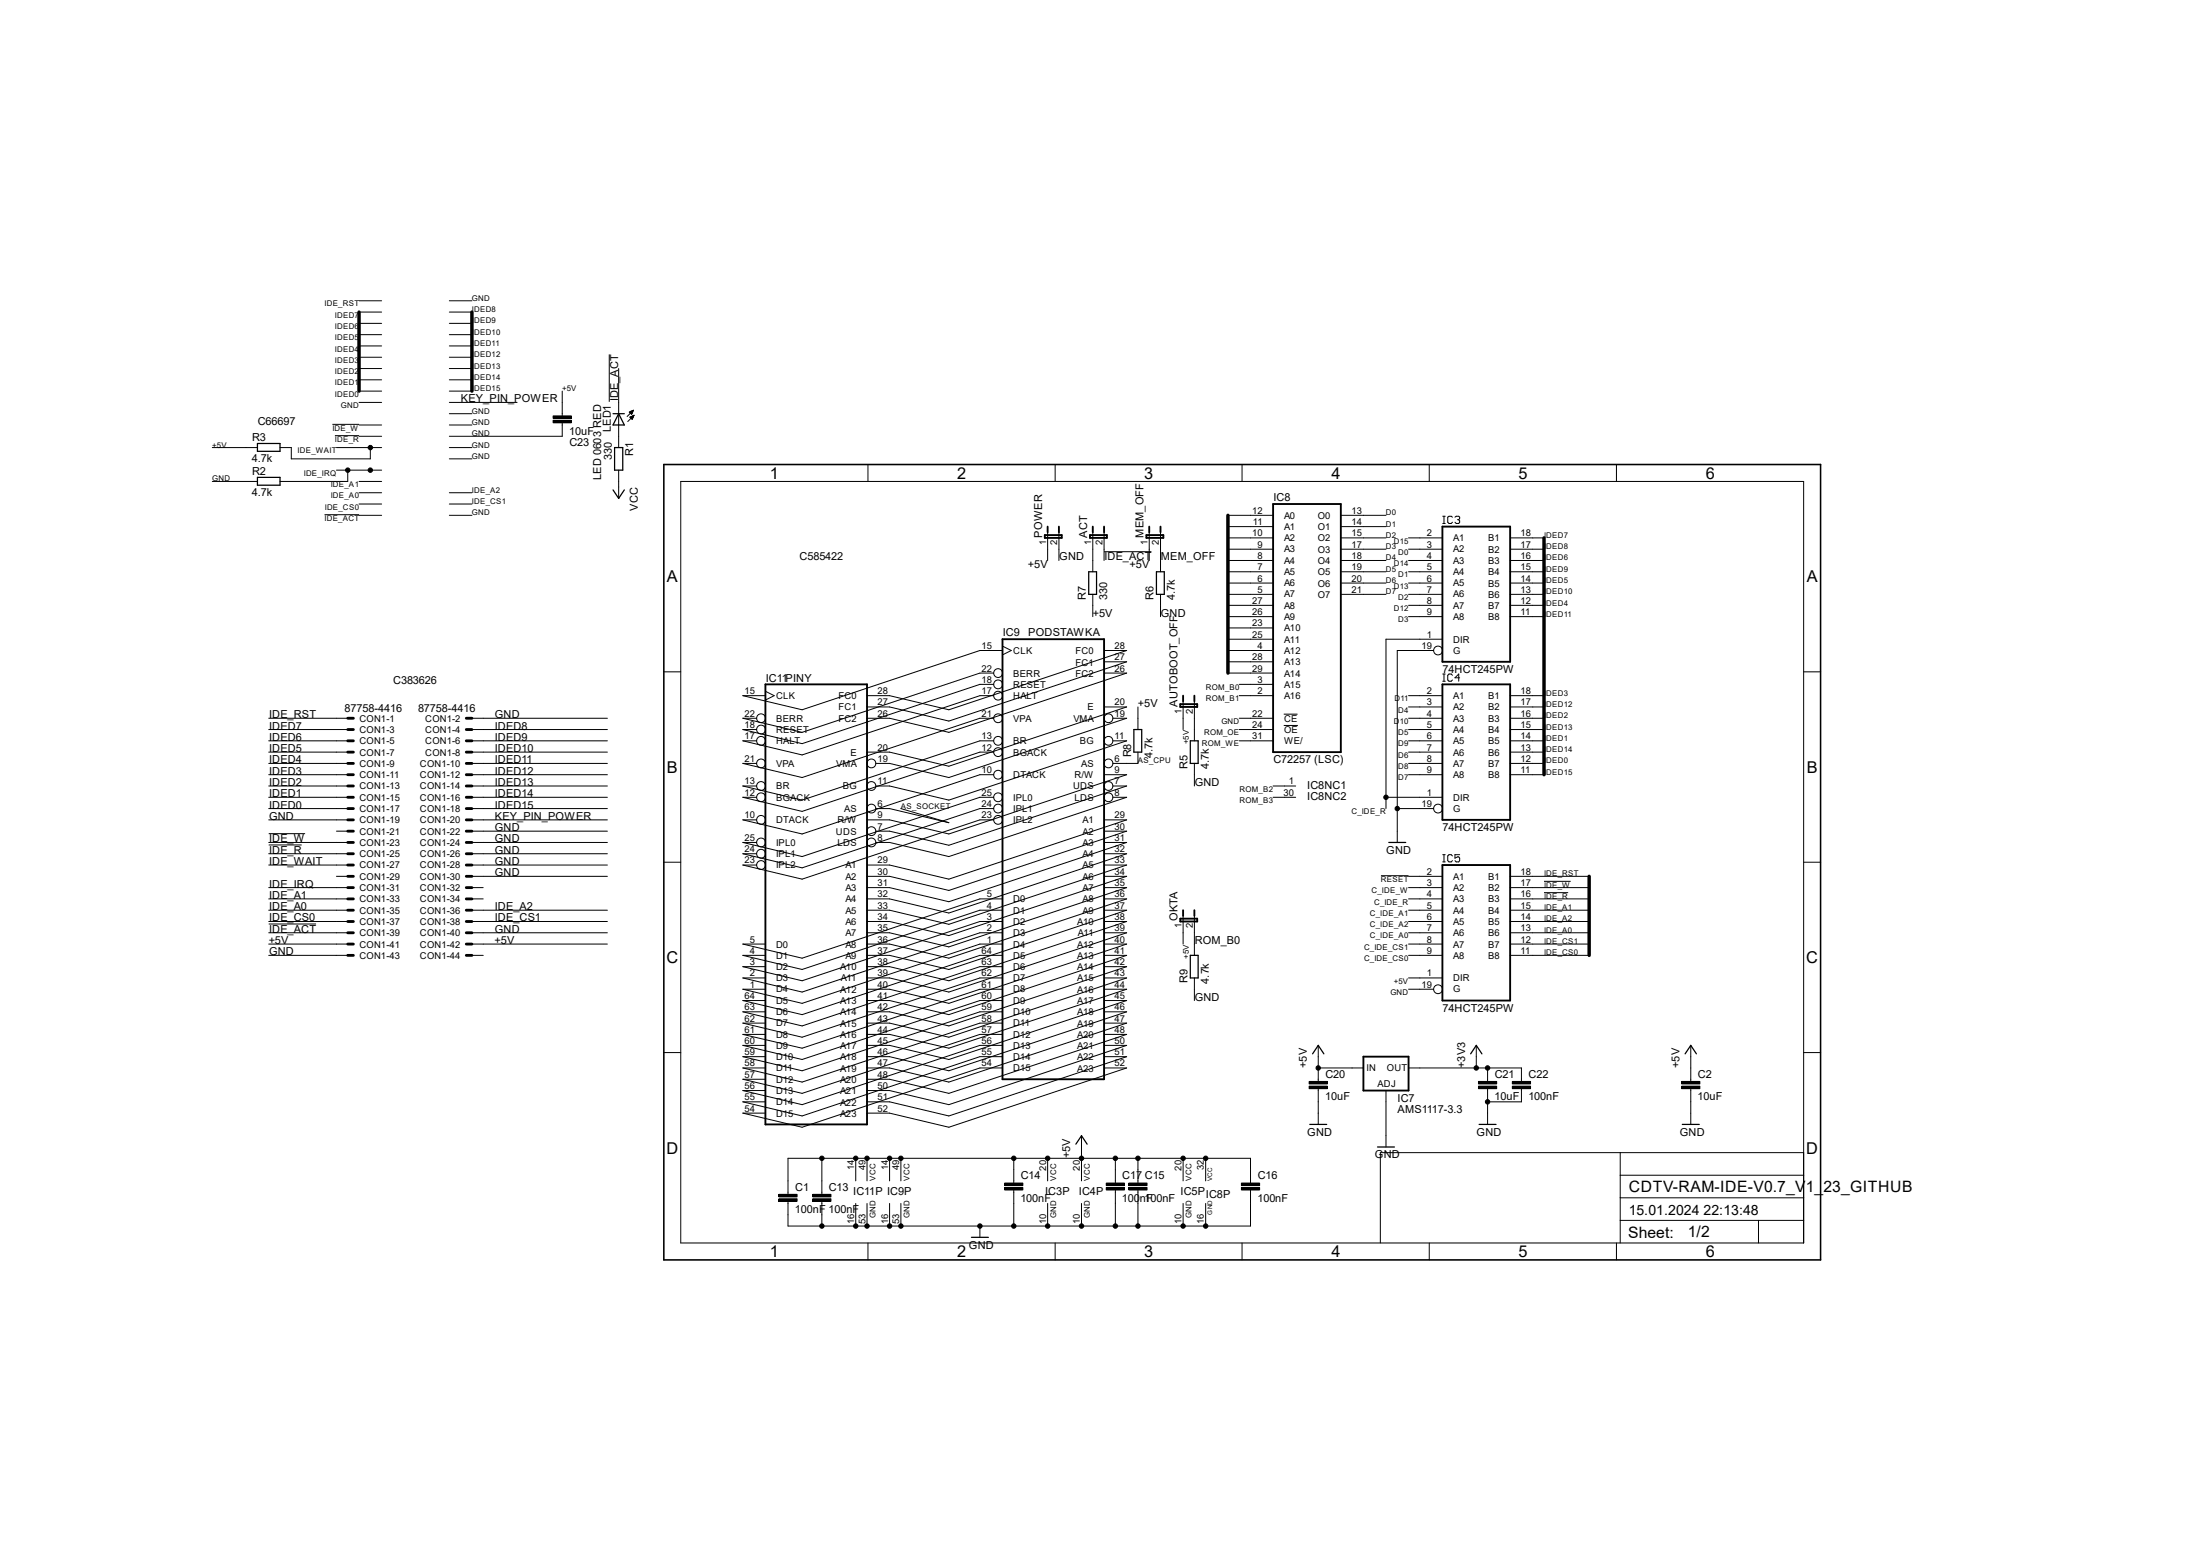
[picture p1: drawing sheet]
<svg xmlns="http://www.w3.org/2000/svg" width="297mm" height="210mm" viewBox="0 0 297 210" stroke-linecap="round" stroke-linejoin="round" font-family="sans-serif">
<g fill="none" stroke="#000" stroke-width=".14">
<path d="M44.9 57.3h3.6M45.2 58.8h3.3M48.5 40.6h3M48.5 57.4h3M48.5 58.9h3M48.5 54.3h3M48.5 42.1h3M48.5 43.6h3M48.5 45.2h3M48.5 46.7h3M48.5 48.2h3M48.5 49.7h3"/>
<path d="M48.5 51.3h3M48.5 52.8h3M60.7 55.8h3M60.7 40.6h3M60.7 57.4h3M60.7 54.3h9.1M60.7 42.1h3M60.7 43.6h3M60.7 45.2h3M60.7 46.7h3M60.7 48.2h3M60.7 49.7h3"/>
<path d="M60.7 51.3h3M60.7 52.8h3M74.7 56.7h2.4v.4h-2.4zM74.7 56.1h2.4v.4h-2.4zM75.9 52.8v3.3M75.9 57.1v1.8h-15.2M82.3 47.8v6.4M83.5 49.7v10.7M85 55.6h.4M85 55.7h.4M85 56.3h.5M85.1 56.3h.4"/>
<path d="M85.1 55.8h.2M85.1 55.5h.3M85.1 56.4h.3M85.2 56.4h.2M85.2 56.3h.3M85.2 55.8h.1M85.2 55.5h.2M85.2 56.5h.2M85.3 56.5h.1M85.3 56.2h.2M85.3 55.9h.1M85.3 55.5h.2"/>
<path d="M85.3 56.6h.1M85.4 56.1h.2M85.4 55.4h.1M85.5 56.1h.1M85.5 55.4l-.8 .8M85.5 55.4l-.2 .5-.3-.3M85.5 55.4l-.5 .2M85.6 56l-.8 .9M85.6 56l-.3 .6-.3-.3M85.6 56l-.6 .3M28.7 65h6.1M28.7 60.4h6.1"/>
<path d="M37.8 60.4h1.5v1.5h10.7v-1.5M43.8 69.5h4.7M45.4 60.4h6.1M45.4 63.5h6.1M46.9 63.5v1.5h-9.1M48.5 65h3M48.5 69.6h3M48.5 66.5h3M48.5 68h3M60.7 69.6h3M60.7 60.4h3M60.7 61.9h3"/>
<path d="M60.7 66.5h3M60.7 68h3M83.5 63.5v3.8M91.9 65h151.6v102.8h-151.6zM117.2 62.7v2.3M141.4 71.8v3.8M142.5 62.7v2.3M143 71.8v3.8M147.5 71.8v5.4M149.1 74.5h6.3M149.1 71.8v3.8M155.2 71.8v3.8"/>
<path d="M156.7 71.8v5.4M165.8 72.6h6.1M165.8 74.1h6.1M165.8 75.6h6.1M165.8 77.2h6.1M165.8 78.7h6.1M165.8 71.1h6.1M165.8 69.6h6.1M167.7 62.7v2.3M181 72.6h6.1M181 74.1h6.1M181 75.6h6.1"/>
<path d="M181 77.2h6.1M181 78.7h6.1M181 71.1h6.1M181 69.6h6.1M190.2 72.6h4.5M190.2 74.1h4.5M190.2 75.6h4.5M190.2 77.2h4.5M190.2 78.7h4.5M193 62.7v2.3M194.8 70.7h.3M194.8 69.7h.3"/>
<path d="M194.9 69.7v1M196.1 69.8l-.2-.1h-.3l-.1 .1v.7l.1 .2h.3l.2-.2M196.4 69.8l.2-.1h.3l.2 .1-.2 .3M196.8 70.1h.1M196.9 70.1l.2 .2-.2 .4h-.3l-.2-.2M203.9 72.6h4.5M203.9 74.1h4.5M203.9 75.6h4.5M203.9 77.2h4.5M203.9 78.7h4.5M218.2 62.7v2.3M36.3 96.9h10.6"/>
<path d="M36.3 98.5h10.6M36.3 100h10.6M63.7 96.9h18.3M63.7 98.5h18.3M63.7 100h18.3M89.6 90.7h2.3M103.3 93.3l1.2 .6-1.2 .6M134.2 93.9h-1.9l-24 8-8-1.9h1.9M134.2 90.8h-1.9l-24 8-8-1.9h1.9M134.2 96.9h-1.9l-24 8-8-1.9h1.9M134.2 92.4h-1.9l-24 8-8-1.9h1.9M134.2 100h-1.9l-24 8-8-1.9h1.9"/>
<path d="M135.3 87.8h-3l-24 8-8-1.9h3M135.3 87.2l1.2 .6-1.2 .6M147.5 80.2v3M149.1 87.8h3l-24 8-8-1.9h-3M149.1 89.3h3l-24 8-8-1.9h-3M149.1 95.4h3l-24 8-8-1.9h-3M149.1 90.8h3l-24 8-8-1.9h-3M150.2 96.9h1.9l-24 8-8-1.9h-1.9M150.2 100h1.9l-24 8-8-1.9h-1.9M153.6 95.4v3.1M156.7 80.2v3M159.7 94.7v3.8"/>
<path d="M161.2 94.7v5.3M165.8 86.3h6.1M165.8 80.2h6.1M165.8 81.7h6.1M165.8 83.2h6.1M165.8 87.8h6.1M165.8 84.8h6.1M165.8 89.3h6.1M165.8 90.8h6.1M167.3 93.9h4.6M167.3 96.9h4.6M167.3 98.5h4.6"/>
<path d="M167.3 100h4.6M167.3 92.4h4.6M173.3 96.4h1.9M173.3 97.9h1.9M181 80.2h6.1M190.2 80.2h4.5M190.2 81.7h4.5M190.2 83.2h4.5M190.2 93.9h4.5M190.2 95.4h4.5M190.2 96.9h4.5M190.2 98.5h4.5"/>
<path d="M190.2 100h4.5M193.5 87.8h-4.9v25.9M194.7 86.3h-7.6v22.8M194.8 91.9h.3M194.8 91h.3M194.9 91v.9M196.1 91.1l-.2-.1h-.3l-.1 .1v.7l.1 .1h.3l.2-.1M197.1 91.5h-.7l.5-.5v.9M203.9 80.2h4.5M203.9 81.7h4.5M203.9 83.2h4.5M203.9 93.9h4.5"/>
<path d="M203.9 95.4h4.5M203.9 96.9h4.5M203.9 98.5h4.5M203.9 100h4.5M243.5 90.7h2.3M36.3 114h4.4M36.3 112.5h4.9M36.3 107.6h10.6M36.3 101.5h10.6M36.3 103h10.6M36.3 104.6h10.6M36.3 109.1h10.6"/>
<path d="M36.3 106.1h10.6M36.3 110.7h10.6M36.3 113.7h10.6M36.3 115.2h10.6M36.3 116.8h10.6M36.3 119.8h10.6M45.4 112.2h1.5M45.4 118.3h1.5M63.7 107.6h18.3M63.7 101.5h18.3M63.7 103h18.3M63.7 104.6h18.3"/>
<path d="M63.7 109.1h18.3M63.7 106.1h18.3M63.7 110.7h18.3M63.7 112.2h18.3M63.7 113.7h18.3M63.7 115.2h18.3M63.7 116.8h18.3M63.7 118.3h18.3M63.7 119.8h1.5M89.6 116.4h2.3M118.2 109.1h1.9l8 1.9-6.5-1.9M134.2 101.5h-1.9l-24 8-8-1.9h1.9"/>
<path d="M134.2 107.6h-1.9l-24 8-8-1.9h1.9M134.2 104.6h-1.9l-24 8-8-1.9h1.9M134.2 109.1h-1.9l-24 8-8-1.9h1.9M134.2 110.7h-1.9l-24 8-8-1.9h1.9M149.1 104.6h3l-24 8-8-1.9h-3M149.1 115.2h3l-24 8-8-1.9h-3M149.1 116.8h3l-24 8-8-1.9h-3M149.1 118.3h3l-24 8-8-1.9h-3M149.1 119.8h3l-24 8-8-1.9h-3M149.1 110.7h3l-24 8-8-1.9h-3M149.1 112.2h3l-24 8-8-1.9h-3M149.1 113.7h3l-24 8-8-1.9h-3"/>
<path d="M150.2 107.6h1.9l-24 8-8-1.9h-1.9M150.2 106.1h1.9l-24 8-8-1.9h-1.9M153.6 101.5v1.5h-3.4M161.2 103v3.1M171.9 107.6h3M171.9 106.1h3M186.4 118.2h3.8M187.1 107.6h7.6M188.6 109.1h4.9M190.2 101.5h4.5M190.2 103h4.5M190.2 104.6h4.5"/>
<path d="M190.2 118.3h4.5M190.2 119.8h4.5M194.8 116.3h.3M194.8 115.4h.3M194.9 115.4v.9M196.1 115.5l-.2-.1h-.3l-.1 .1v.7l.1 .1h.3l.2-.1M197.1 115.4h-.7v.4l.4-.1h.1l.2 .1v.4l-.2 .1h-.3l-.2-.1M203.9 101.5h4.5M203.9 103h4.5M203.9 104.6h4.5M203.9 118.3h10.6M203.9 119.8h10.6"/>
<path d="M208.4 119h3.6M243.5 116.4h2.3M36.3 124.7h6.4M36.3 121.3h10.6M36.3 122.9h10.6M36.3 124.4h10.6M36.3 125.9h10.6M36.3 127.4h10.6M36.3 128.9h10.6M63.7 121.3h1.5M63.7 122.9h18.3M63.7 124.4h18.3"/>
<path d="M63.7 125.9h18.3M63.7 127.4h18.3M63.7 128.9h1.5M135.3 121.3h-3l-24 8-8-1.9h3M135.3 122.9h-3l-24 8-8-2h3M135.3 124.4h-3l-24 8-8-1.9h3M135.3 125.9h-3l-24 8-8-1.9h3M135.3 127.4h-3l-24 8-8-1.9h3M135.3 128.9h-3l-24 8-8-1.9h3M135.3 130.5h-3l-24 8-8-1.9h3M135.3 132h-3l-24 8-8-1.9h3M135.3 133.5h-3l-24 8-8-1.9h3"/>
<path d="M135.3 135h-3l-24 8-8-1.9h3M135.3 136.6h-3l-24 7.9-8-1.9h3M135.3 138.1h-3l-24 7.9-8-1.9h3M135.3 139.6h-3l-24 8-8-1.9h3M149.1 121.3h3l-24 8-8-1.9h-3M149.1 122.9h3l-24 8-8-2h-3M149.1 124.4h3l-24 8-8-1.9h-3M149.1 125.9h3l-24 8-8-1.9h-3M149.1 127.4h3l-24 8-8-1.9h-3M149.1 128.9h3l-24 8-8-1.9h-3M149.1 130.5h3l-24 8-8-1.9h-3M149.1 132h3l-24 8-8-1.9h-3"/>
<path d="M149.1 133.5h3l-24 8-8-1.9h-3M149.1 135h3l-24 8-8-1.9h-3M149.1 136.6h3l-24 7.9-8-1.9h-3M149.1 138.1h3l-24 7.9-8-1.9h-3M149.1 139.6h3l-24 8-8-1.9h-3M159.7 123.6v3.8M161.2 123.6v5.3M161.2 132v3M190.2 121.3h4.5M190.2 122.9h4.5M190.2 124.4h4.5M190.2 125.9h4.5"/>
<path d="M190.2 127.4h4.5M190.2 128.9h4.5M190.2 132h4.5M190.2 133.5h3.3M203.9 121.3h10.6M203.9 122.9h10.6M203.9 124.4h10.6M203.9 125.9h10.6M203.9 127.4h10.6M203.9 128.9h10.6M208.4 120.5h3.3M89.6 142.1h2.3"/>
<path d="M111 156.3v4.9M115.5 156.3v3.1M117.1 156.3v3.1M120.1 156.3v3.1M121.6 156.3v3.1M135.3 141.1h-3l-24 8-8-1.9h3M135.3 142.6h-3l-24 8-8-1.9h3M135.3 144.1h-3l-24 8-8-1.9h3M135.6 159.7h2.5v.3h-2.5zM136.9 156.3v3.4M141.4 156.3v3.1M146 153.3v6.1"/>
<path d="M149.1 141.1h3l-24 8-8-1.9h-3M149.1 142.6h3l-24 8-8-1.9h-3M149.1 144.1h3l-24 8-8-1.9h-3M149.4 159.7h2.4v.3h-2.4zM150.6 156.3v3.4M152.4 159.7h2.5v.3h-2.5zM153.6 156.3v3.4M159.7 156.3v3.1M162.8 156.3v3.1M167.6 159.7h2.5v.3h-2.5zM168.8 159.7v-3.4h-62.4v4.9M176.7 146.6h2.5v.3h-2.5z"/>
<path d="M176.7 146h2.5v.3h-2.5zM178 144.1h6.1M178 141.1v4.9M178 146.9v4.9M187.1 147.2v7.6M190.2 144.1h15.2v1.9M199.3 141.1v3M199.6 146.6h2.5v.3h-2.5zM199.6 146h2.5v.3h-2.5zM200.8 144.1v1.9M200.8 146.9v4.9M204.2 146.6h2.4v.3h-2.4z"/>
<path d="M204.2 146h2.4v.3h-2.4zM205.4 146.9v1.8h-4.6M218.7 155.6v12.2M218.7 158.6h24.8M227 146.6h2.5v.3h-2.5zM227 146h2.5v.3h-2.5zM228.3 141.1v4.9M228.3 146.9v4.9M243.5 155.6h-57.1v12.2M243.5 142.1h2.3M105.2 161.8h2.4v.3h-2.4zM105.2 161.2h2.4v.3h-2.4z"/>
<path d="M109.7 161.8h2.5v.3h-2.5zM109.7 161.2h2.5v.3h-2.5zM111 162.1v3.4M115.5 162.4v3.1M117.1 162.4v3.1M117.2 167.8v2.3M120.1 162.4v3.1M121.6 162.4v3.1M132.3 165.5v1.5M135.6 160.3h2.5v.3h-2.5zM136.9 160.6v4.9M141.4 162.4v3.1"/>
<path d="M142.5 167.8v2.3M146 162.4v3.1M149.4 160.3h2.4v.3h-2.4zM150.6 160.6v4.9M152.4 160.3h2.5v.3h-2.5zM153.6 160.6v4.9M159.7 162.4v3.1M162.8 162.4v3.1M167.6 160.3h2.5v.3h-2.5zM167.7 167.8v2.3M168.8 160.6v4.9h-62.4v-3.4M193 167.8v2.3"/>
<path d="M218.2 167.8v2.3M218.7 164.7h24.8M218.7 161.7h24.8M237.4 164.7v3.1"/>
<circle cx="46.9" cy="63.5" r=".3"/>
<circle cx="50" cy="60.4" r=".3"/>
<circle cx="50" cy="63.5" r=".3"/>
<circle cx="102.7" cy="100" r=".6"/>
<circle cx="102.7" cy="98.5" r=".6"/>
<circle cx="102.7" cy="96.9" r=".6"/>
<circle cx="134.7" cy="100" r=".6"/>
<circle cx="134.7" cy="93.9" r=".6"/>
<circle cx="134.7" cy="96.9" r=".6"/>
<circle cx="134.7" cy="90.8" r=".6"/>
<circle cx="134.7" cy="92.4" r=".6"/>
<circle cx="149.6" cy="96.9" r=".6"/>
<circle cx="149.6" cy="100" r=".6"/>
<circle cx="194.1" cy="87.8" r=".6"/>
<circle cx="102.7" cy="110.7" r=".6"/>
<circle cx="102.7" cy="115.2" r=".6"/>
<circle cx="102.7" cy="103" r=".6"/>
<circle cx="102.7" cy="107.6" r=".6"/>
<circle cx="102.7" cy="113.7" r=".6"/>
<circle cx="102.7" cy="106.1" r=".6"/>
<circle cx="102.7" cy="116.8" r=".6"/>
<circle cx="117.6" cy="109.1" r=".6"/>
<circle cx="117.6" cy="112.2" r=".6"/>
<circle cx="117.6" cy="113.7" r=".6"/>
<circle cx="117.6" cy="106.1" r=".6"/>
<circle cx="117.6" cy="103" r=".6"/>
<circle cx="134.7" cy="109.1" r=".6"/>
<circle cx="134.7" cy="104.6" r=".6"/>
<circle cx="134.7" cy="101.5" r=".6"/>
<circle cx="134.7" cy="107.6" r=".6"/>
<circle cx="134.7" cy="110.7" r=".6"/>
<circle cx="149.6" cy="107.6" r=".6"/>
<circle cx="149.6" cy="103" r=".6"/>
<circle cx="149.6" cy="106.1" r=".6"/>
<circle cx="187.1" cy="107.6" r=".3"/>
<circle cx="188.6" cy="109.1" r=".3"/>
<circle cx="194.1" cy="109.1" r=".6"/>
<circle cx="194.1" cy="133.5" r=".6"/>
<circle cx="111" cy="156.3" r=".3"/>
<circle cx="115.5" cy="156.3" r=".3"/>
<circle cx="117.1" cy="156.3" r=".3"/>
<circle cx="120.1" cy="156.3" r=".3"/>
<circle cx="121.6" cy="156.3" r=".3"/>
<circle cx="136.9" cy="156.3" r=".3"/>
<circle cx="141.4" cy="156.3" r=".3"/>
<circle cx="146" cy="156.3" r=".3"/>
<circle cx="150.6" cy="156.3" r=".3"/>
<circle cx="153.6" cy="156.3" r=".3"/>
<circle cx="159.7" cy="156.3" r=".3"/>
<circle cx="162.8" cy="156.3" r=".3"/>
<circle cx="178" cy="144.1" r=".3"/>
<circle cx="199.3" cy="144.1" r=".3"/>
<circle cx="200.8" cy="148.7" r=".3"/>
<circle cx="200.8" cy="144.1" r=".3"/>
<circle cx="111" cy="165.5" r=".3"/>
<circle cx="115.5" cy="165.5" r=".3"/>
<circle cx="117.1" cy="165.5" r=".3"/>
<circle cx="120.1" cy="165.5" r=".3"/>
<circle cx="121.6" cy="165.5" r=".3"/>
<circle cx="132.3" cy="165.5" r=".3"/>
<circle cx="136.9" cy="165.5" r=".3"/>
<circle cx="141.4" cy="165.5" r=".3"/>
<circle cx="146" cy="165.5" r=".3"/>
<circle cx="150.6" cy="165.5" r=".3"/>
<circle cx="153.6" cy="165.5" r=".3"/>
<circle cx="159.7" cy="165.5" r=".3"/>
<circle cx="162.8" cy="165.5" r=".3"/>
</g>
<path d="M89.6 62.7h156.2v107.4h-156.2z" fill="none" stroke="#000" stroke-width=".21"/>
<g fill="none" stroke="#000" stroke-width=".25">
<path d="M141.1 72.2h2.2v.4h-2.2zM141.4 71.1v.7M143 71.1v.7M147.2 72.2h2.2v.4h-2.2zM147.5 71.1v.7M149.1 71.1v.7M154.8 72.2h2.3v.4h-2.3zM155.2 71.1v.7M156.7 71.1v.7M171.9 68h9.1v33.5h-9.1zM194.7 71.1h9.2v18.2h-9.2zM103.3 92.4h13.8v59.4h-13.8z"/>
<path d="M135.3 86.3h13.8v59.4h-13.8zM159.3 95h2.3v.4h-2.3zM159.7 93.9v.8M161.2 93.9v.8M194.7 92.4h9.2v18.3h-9.2zM194.7 116.8h9.2v18.2h-9.2zM159.3 124h2.3v.4h-2.3zM159.7 122.9v.7M161.2 122.9v.7M184.1 142.6h6.1v4.6h-6.1z"/>
</g>
<g fill="none" stroke="#000" stroke-width=".34">
<path d="M74.7 56.9h2.4M74.7 56.3h2.4M135.6 159.9h2.5M149.4 159.9h2.4M152.4 159.9h2.5M167.6 159.9h2.5M176.7 146.8h2.5M176.7 146.1h2.5M199.6 146.8h2.5M199.6 146.1h2.5M204.2 146.8h2.4M204.2 146.1h2.4"/>
<path d="M227 146.8h2.5M227 146.1h2.5M105.2 162h2.4M105.2 161.4h2.4M109.7 162h2.5M109.7 161.4h2.5M135.6 160.4h2.5M149.4 160.4h2.4M152.4 160.4h2.5M167.6 160.4h2.5"/>
</g>
<g fill="none" stroke="#000" stroke-width=".17">
<path d="M34.8 59.9h3v1h-3zM82.8 55.8h1.5M83.5 55.8l.8 1.6h-1.5zM34.8 64.4h3v1.1h-3zM82.8 66.1l.7 1.2 .8-1.2M83 60.4h1.1v3.1h-1.1zM147 77.2h1v3h-1zM156.1 77.2h1.1v3h-1.1zM153.1 98.5h1v3h-1zM160.7 100h1.1v3h-1.1zM187.5 113.7h2.3M160.7 128.9h1.1v3.1h-1.1z"/>
<path d="M145.2 154.4l.8-1.1 .8 1.1M176.8 151.8h2.3M177.2 142.2l.8-1.1 .7 1.1M186 154.8h2.3M198.5 142.2l.8-1.1 .8 1.1M199.7 151.8h2.3M227.1 151.8h2.3M227.5 142.2l.8-1.1 .7 1.1M131.1 167h2.3"/>
</g>
<g fill="none" stroke="#000" stroke-width=".38">
<path d="M46.9 96.9h.8M46.9 98.5h.8M46.9 100h.8M62.9 96.9h.8M62.9 98.5h.8M62.9 100h.8M46.9 101.5h.8M46.9 103h.8M46.9 104.6h.8M46.9 106.1h.8M46.9 107.6h.8M46.9 109.1h.8"/>
<path d="M46.9 110.7h.8M46.9 112.2h.8M46.9 113.7h.8M46.9 115.2h.8M46.9 116.8h.8M46.9 118.3h.8M46.9 119.8h.8M62.9 101.5h.8M62.9 103h.8M62.9 104.6h.8M62.9 106.1h.8M62.9 107.6h.8"/>
<path d="M62.9 109.1h.8M62.9 110.7h.8M62.9 112.2h.8M62.9 113.7h.8M62.9 115.2h.8M62.9 116.8h.8M62.9 118.3h.8M62.9 119.8h.8M46.9 121.3h.8M46.9 122.9h.8M46.9 124.4h.8M46.9 125.9h.8"/>
<path d="M46.9 127.4h.8M46.9 128.9h.8M62.9 121.3h.8M62.9 122.9h.8M62.9 124.4h.8M62.9 125.9h.8M62.9 127.4h.8M62.9 128.9h.8"/>
</g>
<path d="M48.5 42.1v10.7M63.7 42.1v10.7M165.8 69.6v21.2M208.4 72.6v32M214.5 118.3v10.6" fill="none" stroke="#000" stroke-width=".47"/>
<g fill="#000">
<circle cx="46.9" cy="63.5" r=".3"/>
<circle cx="50" cy="60.4" r=".3"/>
<circle cx="50" cy="63.5" r=".3"/>
<circle cx="187.1" cy="107.6" r=".3"/>
<circle cx="188.6" cy="109.1" r=".3"/>
<circle cx="111" cy="156.3" r=".3"/>
<circle cx="115.5" cy="156.3" r=".3"/>
<circle cx="117.1" cy="156.3" r=".3"/>
<circle cx="120.1" cy="156.3" r=".3"/>
<circle cx="121.6" cy="156.3" r=".3"/>
<circle cx="136.9" cy="156.3" r=".3"/>
<circle cx="141.4" cy="156.3" r=".3"/>
<circle cx="146" cy="156.3" r=".3"/>
<circle cx="150.6" cy="156.3" r=".3"/>
<circle cx="153.6" cy="156.3" r=".3"/>
<circle cx="159.7" cy="156.3" r=".3"/>
<circle cx="162.8" cy="156.3" r=".3"/>
<circle cx="178" cy="144.1" r=".3"/>
<circle cx="199.3" cy="144.1" r=".3"/>
<circle cx="200.8" cy="148.7" r=".3"/>
<circle cx="200.8" cy="144.1" r=".3"/>
<circle cx="111" cy="165.5" r=".3"/>
<circle cx="115.5" cy="165.5" r=".3"/>
<circle cx="117.1" cy="165.5" r=".3"/>
<circle cx="120.1" cy="165.5" r=".3"/>
<circle cx="121.6" cy="165.5" r=".3"/>
<circle cx="132.3" cy="165.5" r=".3"/>
<circle cx="136.9" cy="165.5" r=".3"/>
<circle cx="141.4" cy="165.5" r=".3"/>
<circle cx="146" cy="165.5" r=".3"/>
<circle cx="150.6" cy="165.5" r=".3"/>
<circle cx="153.6" cy="165.5" r=".3"/>
<circle cx="159.7" cy="165.5" r=".3"/>
<circle cx="162.8" cy="165.5" r=".3"/>
</g>
<g font-size="2.2">
<text x="103.9" y="64.6">1</text>
<text x="129.2" y="64.6">2</text>
<text x="154.5" y="64.6">3</text>
<text x="179.7" y="64.6">4</text>
<text x="205" y="64.6">5</text>
<text x="230.3" y="64.6">6</text>
<text x="90" y="78.6">A</text>
<text x="243.9" y="78.6">A</text>
<text x="90" y="104.3">B</text>
<text x="243.9" y="104.3">B</text>
<text x="90" y="130">C</text>
<text x="243.8" y="130">C</text>
<text x="90" y="155.7">D</text>
<text x="243.8" y="155.7">D</text>
<text x="103.9" y="169.7">1</text>
<text x="129.2" y="169.7">2</text>
<text x="154.5" y="169.7">3</text>
<text x="179.7" y="169.7">4</text>
<text x="205" y="169.7">5</text>
<text x="230.3" y="169.7">6</text>
</g>
<g font-size="2.1">
<text x="219.9" y="160.9">CDTV-RAM-IDE-V0.7_V1_23_GITHUB</text>
<text x="219.8" y="167.1">Sheet:</text>
<text x="227.9" y="167">1/2</text>
</g>
<text font-size="1.9" x="219.9" y="164">15.01.2024 22:13:48</text>
<g font-size="1.5">
<text x="34" y="59.5">R3</text>
<text x="34.8" y="57.4">C66697</text>
<text x="62.2" y="54.3">KEY_PIN_POWER</text>
<text x="76.8" y="58.7">10uF</text>
<text x="82.5" y="58.3" transform="rotate(-90 82.5 58.3)">LED1</text>
<text x="83.4" y="54.2" transform="rotate(-90 83.4 54.2)">IDE_ACT</text>
<text x="34" y="62.4">4.7k</text>
<text x="34" y="64.1">R2</text>
<text x="76.9" y="60.2">C23</text>
<text x="81.2" y="64.8" transform="rotate(-90 81.2 64.8)">LED 0603 RED</text>
<text x="82.6" y="62.1" transform="rotate(-90 82.6 62.1)">330</text>
<text x="85.5" y="61.5" transform="rotate(-90 85.5 61.5)">R1</text>
<text x="34" y="67">4.7k</text>
<text x="86.1" y="68.9" transform="rotate(-90 86.1 68.9)">VCC</text>
<text x="171.9" y="67.6">IC8</text>
<text x="107.9" y="75.6">C585422</text>
<text x="138.8" y="76.7">+5V</text>
<text x="140.7" y="72.6" transform="rotate(-90 140.7 72.6)">POWER</text>
<text x="143" y="75.6">GND</text>
<text x="146.8" y="72.6" transform="rotate(-90 146.8 72.6)">ACT</text>
<text x="149.1" y="75.6">IDE_ACT</text>
<text x="152.5" y="76.7">+5V</text>
<text x="154.4" y="72.6" transform="rotate(-90 154.4 72.6)">MEM_OFF</text>
<text x="156.7" y="75.6">MEM_OFF</text>
<text x="146.6" y="80.9" transform="rotate(-90 146.6 80.9)">R7</text>
<text x="147.5" y="83.2">+5V</text>
<text x="149.5" y="81" transform="rotate(-90 149.5 81)">330</text>
<text x="155.7" y="80.9" transform="rotate(-90 155.7 80.9)">R6</text>
<text x="156.7" y="83.2">GND</text>
<text x="158.6" y="81" transform="rotate(-90 158.6 81)">4.7k</text>
<text x="135.4" y="85.9">IC9</text>
<text x="138.8" y="85.9">PODSTAWKA</text>
<text x="53.1" y="92.3">C383626</text>
<text x="103.4" y="92">IC11PINY</text>
<text x="153.6" y="95.4">+5V</text>
<text x="159" y="95.4" transform="rotate(-90 159 95.4)">AUTOBOOT_OFF</text>
<text x="194.7" y="90.8">74HCT245PW</text>
<text x="36.3" y="96.9">IDE_RST</text>
<text x="36.3" y="98.5">IDED7</text>
<text x="36.3" y="100">IDED6</text>
<text x="36.3" y="101.5">IDED5</text>
<text x="46.5" y="96.1">87758-4416</text>
<text x="56.4" y="96.1">87758-4416</text>
<text x="66.8" y="96.9">GND</text>
<text x="66.8" y="98.5">IDED8</text>
<text x="66.8" y="100">IDED9</text>
<text x="66.8" y="101.5">IDED10</text>
<text x="36.3" y="103">IDED4</text>
<text x="36.3" y="104.6">IDED3</text>
<text x="36.3" y="106.1">IDED2</text>
<text x="36.3" y="107.6">IDED1</text>
<text x="66.8" y="103">IDED11</text>
<text x="66.8" y="104.6">IDED12</text>
<text x="66.8" y="106.1">IDED13</text>
<text x="66.8" y="107.6">IDED14</text>
<text x="152.7" y="102.2" transform="rotate(-90 152.7 102.2)">R8</text>
<text x="155.6" y="102.3" transform="rotate(-90 155.6 102.3)">4.7k</text>
<text x="160.3" y="103.8" transform="rotate(-90 160.3 103.8)">R5</text>
<text x="161.3" y="106.1">GND</text>
<text x="163.2" y="103.8" transform="rotate(-90 163.2 103.8)">4.7k</text>
<text x="171.9" y="103">C72257 (LSC)</text>
<text x="176.5" y="106.5">IC8NC1</text>
<text x="176.5" y="108">IC8NC2</text>
<text x="36.3" y="110.7">GND</text>
<text x="36.3" y="113.7">IDE_W</text>
<text x="36.3" y="109.1">IDED0</text>
<text x="66.8" y="112.2">GND</text>
<text x="66.8" y="113.7">GND</text>
<text x="66.8" y="109.1">IDED15</text>
<text x="66.8" y="110.7">KEY_PIN_POWER</text>
<text x="194.7" y="112.2">74HCT245PW</text>
<text x="36.3" y="115.2">IDE_R</text>
<text x="36.3" y="119.8">IDE_IRQ</text>
<text x="36.3" y="116.8">IDE_WAIT</text>
<text x="66.8" y="115.2">GND</text>
<text x="66.8" y="116.8">GND</text>
<text x="66.8" y="118.3">GND</text>
<text x="187.2" y="115.2">GND</text>
<text x="36.3" y="121.3">IDE_A1</text>
<text x="36.3" y="122.9">IDE_A0</text>
<text x="36.3" y="124.4">IDE_CS0</text>
<text x="36.3" y="125.9">IDE_ACT</text>
<text x="66.8" y="125.9">GND</text>
<text x="66.8" y="122.9">IDE_A2</text>
<text x="66.8" y="124.4">IDE_CS1</text>
<text x="159" y="124.3" transform="rotate(-90 159 124.3)">OKTA</text>
<text x="36.3" y="127.4">+5V</text>
<text x="36.3" y="128.9">GND</text>
<text x="66.8" y="127.4">+5V</text>
<text x="161.3" y="127.4">ROM_B0</text>
<text x="160.3" y="132.7" transform="rotate(-90 160.3 132.7)">R9</text>
<text x="161.3" y="135">GND</text>
<text x="163.2" y="132.8" transform="rotate(-90 163.2 132.8)">4.7k</text>
<text x="194.7" y="136.6">74HCT245PW</text>
<text x="176.4" y="144.1" transform="rotate(-90 176.4 144.1)">+5V</text>
<text x="178.9" y="148.5">10uF</text>
<text x="178.9" y="145.5">C20</text>
<text x="188.7" y="148.7">IC7</text>
<text x="197.8" y="144.1" transform="rotate(-90 197.8 144.1)">+3V3</text>
<text x="201.8" y="148.5">10uF</text>
<text x="201.8" y="145.5">C21</text>
<text x="206.3" y="148.5">100nF</text>
<text x="206.4" y="145.5">C22</text>
<text x="226.7" y="144.1" transform="rotate(-90 226.7 144.1)">+5V</text>
<text x="229.2" y="148.5">10uF</text>
<text x="229.2" y="145.5">C2</text>
<text x="176.5" y="153.3">GND</text>
<text x="188.7" y="150.2">AMS1117-3.3</text>
<text x="199.3" y="153.3">GND</text>
<text x="226.8" y="153.3">GND</text>
<text x="107.4" y="160.7">C1</text>
<text x="111.9" y="160.7">C13</text>
<text x="115.2" y="161.3">IC11P IC9P</text>
<text x="137.8" y="159.2">C14</text>
<text x="141.1" y="161.3">IC3P</text>
<text x="144.5" y="156.3" transform="rotate(-90 144.5 156.3)">+5V</text>
<text x="145.7" y="161.3">IC4P</text>
<text x="151.5" y="159.2">C17 C15</text>
<text x="159.4" y="161.3">IC5P</text>
<text x="162.8" y="161.7">IC8P</text>
<text x="169.8" y="159.2">C16</text>
<text x="185.6" y="156.3">GND</text>
<text x="107.3" y="163.7">100nF 100nF</text>
<text x="137.8" y="162.2">100nF</text>
<text x="151.5" y="162.2">100nF</text>
<text x="154.5" y="162.2">100nF</text>
<text x="169.8" y="162.2">100nF</text>
<text x="130.8" y="168.5">GND</text>
</g>
<g font-size="1.3">
<text x="169" y="69.3">12</text>
<text x="169.1" y="70.9">11</text>
<text x="173.4" y="71.5">A1</text>
<text x="173.4" y="70">A0</text>
<text x="177.9" y="70">O0</text>
<text x="177.9" y="71.5">O1</text>
<text x="182.5" y="69.3">13</text>
<text x="182.5" y="70.9">14</text>
<text x="141.2" y="73.5" transform="rotate(-90 141.2 73.5)">1</text>
<text x="142.7" y="73.5" transform="rotate(-90 142.7 73.5)">2</text>
<text x="147.3" y="73.5" transform="rotate(-90 147.3 73.5)">1</text>
<text x="148.8" y="73.5" transform="rotate(-90 148.8 73.5)">2</text>
<text x="154.9" y="73.5" transform="rotate(-90 154.9 73.5)">1</text>
<text x="156.5" y="73.5" transform="rotate(-90 156.5 73.5)">2</text>
<text x="169" y="72.4">10</text>
<text x="169.8" y="77">7</text>
<text x="169.8" y="75.4">8</text>
<text x="169.8" y="73.9">9</text>
<text x="173.4" y="77.6">A5</text>
<text x="173.4" y="76.1">A4</text>
<text x="173.4" y="74.5">A3</text>
<text x="173.4" y="73">A2</text>
<text x="177.9" y="73.1">O2</text>
<text x="177.9" y="74.6">O3</text>
<text x="177.9" y="76.1">O4</text>
<text x="177.9" y="77.6">O5</text>
<text x="182.5" y="72.4">15</text>
<text x="182.5" y="73.9">17</text>
<text x="182.5" y="75.4">18</text>
<text x="182.5" y="77">19</text>
<text x="192.6" y="72.4">2</text>
<text x="192.6" y="73.9">3</text>
<text x="192.6" y="75.4">4</text>
<text x="192.6" y="77">5</text>
<text x="196.2" y="73">A1</text>
<text x="196.2" y="74.5">A2</text>
<text x="196.2" y="76.1">A3</text>
<text x="196.2" y="77.6">A4</text>
<text x="200.9" y="77.6">B4</text>
<text x="200.9" y="76.1">B3</text>
<text x="200.9" y="74.6">B2</text>
<text x="200.9" y="73.1">B1</text>
<text x="205.3" y="77">15</text>
<text x="205.3" y="75.4">16</text>
<text x="205.3" y="73.9">17</text>
<text x="205.3" y="72.4">18</text>
<text x="169" y="83">26</text>
<text x="169" y="81.5">27</text>
<text x="169.8" y="80">5</text>
<text x="169.8" y="78.5">6</text>
<text x="173.4" y="80.6">A7</text>
<text x="173.4" y="79.1">A6</text>
<text x="173.4" y="83.7">A9</text>
<text x="173.4" y="82.2">A8</text>
<text x="177.9" y="79.2">O6</text>
<text x="177.9" y="80.7">O7</text>
<text x="182.5" y="78.5">20</text>
<text x="182.5" y="80">21</text>
<text x="192.6" y="78.5">6</text>
<text x="192.6" y="80">7</text>
<text x="192.6" y="81.5">8</text>
<text x="192.6" y="83">9</text>
<text x="196.2" y="79.1">A5</text>
<text x="196.2" y="80.6">A6</text>
<text x="196.2" y="82.2">A7</text>
<text x="196.2" y="83.7">A8</text>
<text x="200.9" y="83.7">B8</text>
<text x="200.9" y="82.2">B7</text>
<text x="200.9" y="80.7">B6</text>
<text x="200.9" y="79.2">B5</text>
<text x="205.3" y="83">11</text>
<text x="205.3" y="81.5">12</text>
<text x="205.3" y="80">13</text>
<text x="205.3" y="78.5">14</text>
<text x="132.5" y="87.6">15</text>
<text x="136.8" y="88.3">CLK</text>
<text x="145.2" y="88.3">FC0</text>
<text x="145.2" y="89.8">FC1</text>
<text x="150.5" y="87.6">28</text>
<text x="150.5" y="89.1">27</text>
<text x="169" y="84.5">23</text>
<text x="169" y="86.1">25</text>
<text x="169" y="89.1">28</text>
<text x="169.8" y="87.6">4</text>
<text x="173.4" y="88.3">A12</text>
<text x="173.4" y="85.2">A10</text>
<text x="173.4" y="86.7">A11</text>
<text x="173.4" y="89.8">A13</text>
<text x="191.9" y="87.6">19</text>
<text x="192.6" y="86.1">1</text>
<text x="196.2" y="86.7">DIR</text>
<text x="196.2" y="88.3">G</text>
<text x="100.5" y="93.7">15</text>
<text x="104.8" y="94.4">CLK</text>
<text x="113.2" y="94.4">FC0</text>
<text x="113.2" y="95.9">FC1</text>
<text x="118.4" y="93.7">28</text>
<text x="118.4" y="95.2">27</text>
<text x="132.5" y="90.6">22</text>
<text x="132.5" y="92.2">18</text>
<text x="132.5" y="93.7">17</text>
<text x="136.8" y="91.3">BERR</text>
<text x="136.8" y="92.8">RESET</text>
<text x="136.8" y="94.4">HALT</text>
<text x="145.2" y="91.4">FC2</text>
<text x="146.8" y="95.9">E</text>
<text x="150.5" y="95.2">20</text>
<text x="150.5" y="90.6">26</text>
<text x="169" y="90.6">29</text>
<text x="169.8" y="92.2">3</text>
<text x="169.8" y="93.7">2</text>
<text x="173.4" y="91.3">A14</text>
<text x="173.4" y="92.8">A15</text>
<text x="173.4" y="94.4">A16</text>
<text x="192.6" y="93.7">2</text>
<text x="192.6" y="95.2">3</text>
<text x="196.2" y="94.4">A1</text>
<text x="196.2" y="95.9">A2</text>
<text x="200.9" y="95.9">B2</text>
<text x="200.9" y="94.4">B1</text>
<text x="205.3" y="95.2">17</text>
<text x="205.3" y="93.7">18</text>
<text x="48.5" y="97.4">CON1-1</text>
<text x="48.5" y="98.9">CON1-3</text>
<text x="48.5" y="100.5">CON1-5</text>
<text x="48.5" y="102">CON1-7</text>
<text x="57.4" y="97.4">CON1-2</text>
<text x="57.4" y="98.9">CON1-4</text>
<text x="57.4" y="100.5">CON1-6</text>
<text x="57.4" y="102">CON1-8</text>
<text x="100.5" y="96.7">22</text>
<text x="100.5" y="98.3">18</text>
<text x="100.5" y="99.8">17</text>
<text x="104.8" y="97.4">BERR</text>
<text x="104.8" y="98.9">RESET</text>
<text x="104.8" y="100.5">HALT</text>
<text x="113.2" y="97.4">FC2</text>
<text x="114.8" y="102">E</text>
<text x="118.4" y="101.3">20</text>
<text x="118.4" y="96.7">26</text>
<text x="132.5" y="96.7">21</text>
<text x="132.5" y="99.8">13</text>
<text x="132.5" y="101.3">12</text>
<text x="136.8" y="97.4">VPA</text>
<text x="136.8" y="100.5">BR</text>
<text x="136.8" y="102">BGACK</text>
<text x="144.9" y="97.4">VMA</text>
<text x="145.8" y="100.5">BG</text>
<text x="150.5" y="96.7">19</text>
<text x="150.5" y="99.8">11</text>
<text x="159.5" y="96.3" transform="rotate(-90 159.5 96.3)">1</text>
<text x="161" y="96.3" transform="rotate(-90 161 96.3)">2</text>
<text x="169" y="99.8">31</text>
<text x="169" y="96.7">22</text>
<text x="169" y="98.3">24</text>
<text x="173.4" y="100.5">WE/</text>
<text x="173.4" y="97.4">CE</text>
<text x="173.4" y="98.9">OE</text>
<text x="192.6" y="96.7">4</text>
<text x="192.6" y="98.3">5</text>
<text x="192.6" y="99.8">6</text>
<text x="192.6" y="101.3">7</text>
<text x="196.2" y="97.4">A3</text>
<text x="196.2" y="98.9">A4</text>
<text x="196.2" y="100.5">A5</text>
<text x="196.2" y="102">A6</text>
<text x="200.9" y="102">B6</text>
<text x="200.9" y="100.5">B5</text>
<text x="200.9" y="98.9">B4</text>
<text x="200.9" y="97.4">B3</text>
<text x="205.3" y="101.3">13</text>
<text x="205.3" y="99.8">14</text>
<text x="205.3" y="98.3">15</text>
<text x="205.3" y="96.7">16</text>
<text x="48.5" y="103.5">CON1-9</text>
<text x="48.5" y="105">CON1-11</text>
<text x="48.5" y="106.6">CON1-13</text>
<text x="56.7" y="106.6">CON1-14</text>
<text x="56.7" y="103.5">CON1-10</text>
<text x="56.7" y="105">CON1-12</text>
<text x="100.5" y="102.8">21</text>
<text x="100.5" y="105.9">13</text>
<text x="100.5" y="107.4">12</text>
<text x="104.8" y="103.5">VPA</text>
<text x="104.8" y="106.6">BR</text>
<text x="112.9" y="103.5">VMA</text>
<text x="113.8" y="106.6">BG</text>
<text x="118.4" y="102.8">19</text>
<text x="118.4" y="105.9">11</text>
<text x="132.5" y="104.4">10</text>
<text x="132.5" y="107.4">25</text>
<text x="136.8" y="105">DTACK</text>
<text x="144.9" y="106.6">UDS</text>
<text x="145.1" y="105">R/W</text>
<text x="146" y="103.5">AS</text>
<text x="150.5" y="102.8">6</text>
<text x="150.5" y="104.4">9</text>
<text x="150.5" y="105.9">7</text>
<text x="150.5" y="107.4">8</text>
<text x="173.3" y="107.4">30</text>
<text x="174" y="105.9">1</text>
<text x="192.6" y="107.4">1</text>
<text x="192.6" y="102.8">8</text>
<text x="192.6" y="104.4">9</text>
<text x="196.2" y="103.5">A7</text>
<text x="196.2" y="105">A8</text>
<text x="200.9" y="105">B8</text>
<text x="200.9" y="103.5">B7</text>
<text x="205.3" y="104.4">11</text>
<text x="205.3" y="102.8">12</text>
<text x="48.5" y="108.1">CON1-15</text>
<text x="48.5" y="109.6">CON1-17</text>
<text x="48.5" y="111.1">CON1-19</text>
<text x="48.5" y="112.6">CON1-21</text>
<text x="56.7" y="108.1">CON1-16</text>
<text x="56.7" y="109.6">CON1-18</text>
<text x="56.7" y="111.1">CON1-20</text>
<text x="56.7" y="112.6">CON1-22</text>
<text x="100.5" y="110.4">10</text>
<text x="100.5" y="113.5">25</text>
<text x="104.8" y="111.1">DTACK</text>
<text x="104.8" y="108.1">BGACK</text>
<text x="112.9" y="112.6">UDS</text>
<text x="113.1" y="111.1">R/W</text>
<text x="114" y="109.6">AS</text>
<text x="118.4" y="108.9">6</text>
<text x="118.4" y="110.4">9</text>
<text x="118.4" y="112">7</text>
<text x="118.4" y="113.5">8</text>
<text x="132.5" y="108.9">24</text>
<text x="132.5" y="110.4">23</text>
<text x="136.8" y="108.1">IPL0</text>
<text x="136.8" y="109.6">IPL1</text>
<text x="136.8" y="111.1">IPL2</text>
<text x="145.1" y="108.1">LDS</text>
<text x="146.1" y="111.1">A1</text>
<text x="146.1" y="112.6">A2</text>
<text x="150.5" y="110.4">29</text>
<text x="150.5" y="112">30</text>
<text x="150.5" y="113.5">31</text>
<text x="191.9" y="108.9">19</text>
<text x="196.2" y="108.1">DIR</text>
<text x="196.2" y="109.6">G</text>
<text x="48.5" y="114.2">CON1-23</text>
<text x="48.5" y="115.7">CON1-25</text>
<text x="48.5" y="117.2">CON1-27</text>
<text x="48.5" y="118.7">CON1-29</text>
<text x="56.7" y="114.2">CON1-24</text>
<text x="56.7" y="115.7">CON1-26</text>
<text x="56.7" y="117.2">CON1-28</text>
<text x="56.7" y="118.7">CON1-30</text>
<text x="100.5" y="115">24</text>
<text x="100.5" y="116.5">23</text>
<text x="104.8" y="114.2">IPL0</text>
<text x="104.8" y="115.7">IPL1</text>
<text x="104.8" y="117.2">IPL2</text>
<text x="113.1" y="114.2">LDS</text>
<text x="114.1" y="117.2">A1</text>
<text x="114.1" y="118.7">A2</text>
<text x="118.4" y="116.5">29</text>
<text x="118.4" y="118.1">30</text>
<text x="118.4" y="119.6">31</text>
<text x="146.1" y="114.2">A3</text>
<text x="146.1" y="115.7">A4</text>
<text x="146.1" y="117.2">A5</text>
<text x="146.1" y="118.7">A6</text>
<text x="150.5" y="115">32</text>
<text x="150.5" y="116.5">33</text>
<text x="150.5" y="118.1">34</text>
<text x="150.5" y="119.6">35</text>
<text x="192.6" y="118.1">2</text>
<text x="192.6" y="119.6">3</text>
<text x="196.2" y="118.7">A1</text>
<text x="200.9" y="118.7">B1</text>
<text x="205.3" y="119.6">17</text>
<text x="205.3" y="118.1">18</text>
<text x="48.5" y="120.3">CON1-31</text>
<text x="48.5" y="121.8">CON1-33</text>
<text x="48.5" y="123.3">CON1-35</text>
<text x="48.5" y="124.8">CON1-37</text>
<text x="56.7" y="120.3">CON1-32</text>
<text x="56.7" y="121.8">CON1-34</text>
<text x="56.7" y="123.3">CON1-36</text>
<text x="56.7" y="124.8">CON1-38</text>
<text x="114.1" y="120.3">A3</text>
<text x="114.1" y="121.8">A4</text>
<text x="114.1" y="123.3">A5</text>
<text x="114.1" y="124.8">A6</text>
<text x="118.4" y="121.1">32</text>
<text x="118.4" y="122.6">33</text>
<text x="118.4" y="124.2">34</text>
<text x="118.4" y="125.7">35</text>
<text x="133.2" y="121.1">5</text>
<text x="133.2" y="122.6">4</text>
<text x="133.2" y="124.2">3</text>
<text x="133.2" y="125.7">2</text>
<text x="136.8" y="121.8">D0</text>
<text x="136.8" y="123.3">D1</text>
<text x="136.8" y="124.8">D2</text>
<text x="145.4" y="124.8">A10</text>
<text x="146.1" y="120.3">A7</text>
<text x="146.1" y="123.3">A9</text>
<text x="146.1" y="121.8">A8</text>
<text x="150.5" y="122.6">37</text>
<text x="150.5" y="121.1">36</text>
<text x="150.5" y="124.2">38</text>
<text x="150.5" y="125.7">39</text>
<text x="159.5" y="125.3" transform="rotate(-90 159.5 125.3)">1</text>
<text x="161" y="125.3" transform="rotate(-90 161 125.3)">2</text>
<text x="192.6" y="121.1">4</text>
<text x="192.6" y="122.6">5</text>
<text x="192.6" y="124.2">6</text>
<text x="192.6" y="125.7">7</text>
<text x="196.2" y="120.3">A2</text>
<text x="196.2" y="121.8">A3</text>
<text x="196.2" y="123.3">A4</text>
<text x="196.2" y="124.8">A5</text>
<text x="200.9" y="124.8">B5</text>
<text x="200.9" y="123.3">B4</text>
<text x="200.9" y="121.8">B3</text>
<text x="200.9" y="120.3">B2</text>
<text x="205.3" y="125.7">13</text>
<text x="205.3" y="124.2">14</text>
<text x="205.3" y="122.6">15</text>
<text x="205.3" y="121.1">16</text>
<text x="48.5" y="126.4">CON1-39</text>
<text x="48.5" y="127.9">CON1-41</text>
<text x="48.5" y="129.4">CON1-43</text>
<text x="56.7" y="126.4">CON1-40</text>
<text x="56.7" y="127.9">CON1-42</text>
<text x="56.7" y="129.4">CON1-44</text>
<text x="101.2" y="127.2">5</text>
<text x="101.2" y="128.7">4</text>
<text x="101.2" y="130.3">3</text>
<text x="101.2" y="131.8">2</text>
<text x="104.8" y="127.9">D0</text>
<text x="104.8" y="129.4">D1</text>
<text x="104.8" y="130.9">D2</text>
<text x="113.4" y="130.9">A10</text>
<text x="114.1" y="126.4">A7</text>
<text x="114.1" y="129.4">A9</text>
<text x="114.1" y="127.9">A8</text>
<text x="118.4" y="128.7">37</text>
<text x="118.4" y="127.2">36</text>
<text x="118.4" y="130.3">38</text>
<text x="118.4" y="131.8">39</text>
<text x="132.5" y="128.7">64</text>
<text x="132.5" y="130.3">63</text>
<text x="132.5" y="131.8">62</text>
<text x="133.2" y="127.2">1</text>
<text x="136.8" y="126.4">D3</text>
<text x="136.8" y="127.9">D4</text>
<text x="136.8" y="129.4">D5</text>
<text x="136.8" y="130.9">D6</text>
<text x="145.4" y="127.9">A12</text>
<text x="145.4" y="129.4">A13</text>
<text x="145.4" y="130.9">A14</text>
<text x="145.5" y="126.4">A11</text>
<text x="150.5" y="127.2">40</text>
<text x="150.5" y="128.7">41</text>
<text x="150.5" y="130.3">42</text>
<text x="150.5" y="131.8">43</text>
<text x="192.6" y="131.8">1</text>
<text x="192.6" y="127.2">8</text>
<text x="192.6" y="128.7">9</text>
<text x="196.2" y="126.4">A6</text>
<text x="196.2" y="127.9">A7</text>
<text x="196.2" y="129.4">A8</text>
<text x="200.9" y="129.4">B8</text>
<text x="200.9" y="127.9">B7</text>
<text x="200.9" y="126.4">B6</text>
<text x="205.3" y="128.7">11</text>
<text x="205.3" y="127.2">12</text>
<text x="100.5" y="134.8">64</text>
<text x="100.5" y="136.4">63</text>
<text x="100.5" y="137.9">62</text>
<text x="101.2" y="133.3">1</text>
<text x="104.8" y="132.4">D3</text>
<text x="104.8" y="133.9">D4</text>
<text x="104.8" y="135.5">D5</text>
<text x="104.8" y="137">D6</text>
<text x="113.4" y="134">A12</text>
<text x="113.4" y="135.5">A13</text>
<text x="113.4" y="137">A14</text>
<text x="113.5" y="132.5">A11</text>
<text x="118.4" y="133.3">40</text>
<text x="118.4" y="134.8">41</text>
<text x="118.4" y="136.4">42</text>
<text x="118.4" y="137.9">43</text>
<text x="132.5" y="133.3">61</text>
<text x="132.5" y="134.8">60</text>
<text x="132.5" y="136.4">59</text>
<text x="132.5" y="137.9">58</text>
<text x="136.8" y="132.4">D7</text>
<text x="136.8" y="133.9">D8</text>
<text x="136.8" y="135.5">D9</text>
<text x="136.8" y="137">D10</text>
<text x="145.4" y="132.5">A15</text>
<text x="145.4" y="134">A16</text>
<text x="145.4" y="135.5">A17</text>
<text x="145.4" y="137">A18</text>
<text x="150.5" y="133.3">44</text>
<text x="150.5" y="134.8">45</text>
<text x="150.5" y="136.4">46</text>
<text x="150.5" y="137.9">47</text>
<text x="191.9" y="133.3">19</text>
<text x="196.2" y="132.4">DIR</text>
<text x="196.2" y="133.9">G</text>
<text x="100.5" y="139.4">61</text>
<text x="100.5" y="140.9">60</text>
<text x="100.5" y="142.4">59</text>
<text x="100.5" y="143.9">58</text>
<text x="104.8" y="138.5">D7</text>
<text x="104.8" y="140">D8</text>
<text x="104.8" y="141.6">D9</text>
<text x="104.8" y="143.1">D10</text>
<text x="113.4" y="138.6">A15</text>
<text x="113.4" y="140.1">A16</text>
<text x="113.4" y="141.6">A17</text>
<text x="113.4" y="143.1">A18</text>
<text x="118.4" y="139.4">44</text>
<text x="118.4" y="140.9">45</text>
<text x="118.4" y="142.4">46</text>
<text x="118.4" y="143.9">47</text>
<text x="132.5" y="139.4">57</text>
<text x="132.5" y="140.9">56</text>
<text x="132.5" y="142.4">55</text>
<text x="132.5" y="143.9">54</text>
<text x="136.8" y="138.5">D11</text>
<text x="136.8" y="140">D12</text>
<text x="136.8" y="141.6">D13</text>
<text x="136.8" y="143.1">D14</text>
<text x="145.4" y="138.6">A19</text>
<text x="145.4" y="140.1">A20</text>
<text x="145.4" y="141.6">A21</text>
<text x="145.4" y="143.1">A22</text>
<text x="150.5" y="139.4">48</text>
<text x="150.5" y="140.9">50</text>
<text x="150.5" y="142.4">51</text>
<text x="150.5" y="143.9">52</text>
<text x="100.5" y="145.5">57</text>
<text x="100.5" y="147">56</text>
<text x="100.5" y="148.5">55</text>
<text x="104.8" y="144.6">D11</text>
<text x="104.8" y="146.1">D12</text>
<text x="104.8" y="147.7">D13</text>
<text x="104.8" y="149.2">D14</text>
<text x="113.4" y="144.7">A19</text>
<text x="113.4" y="146.2">A20</text>
<text x="113.4" y="147.7">A21</text>
<text x="113.4" y="149.2">A22</text>
<text x="118.4" y="145.5">48</text>
<text x="118.4" y="147">50</text>
<text x="118.4" y="148.5">51</text>
<text x="136.8" y="144.6">D15</text>
<text x="145.4" y="144.7">A23</text>
<text x="184.5" y="144.5">IN</text>
<text x="186" y="146.8">ADJ</text>
<text x="187.2" y="144.5">OUT</text>
<text x="100.5" y="150">54</text>
<text x="104.8" y="150.7">D15</text>
<text x="113.4" y="150.7">A23</text>
<text x="118.4" y="150">52</text>
<text x="115.3" y="158" transform="rotate(-90 115.3 158)">14</text>
<text x="116.8" y="158" transform="rotate(-90 116.8 158)">49</text>
<text x="119.9" y="158" transform="rotate(-90 119.9 158)">14</text>
<text x="121.4" y="158" transform="rotate(-90 121.4 158)">49</text>
<text x="141.2" y="158" transform="rotate(-90 141.2 158)">20</text>
<text x="145.8" y="158" transform="rotate(-90 145.8 158)">20</text>
<text x="159.5" y="158" transform="rotate(-90 159.5 158)">20</text>
<text x="162.5" y="158" transform="rotate(-90 162.5 158)">32</text>
<text x="115.3" y="165.3" transform="rotate(-90 115.3 165.3)">16</text>
<text x="116.8" y="165.3" transform="rotate(-90 116.8 165.3)">53</text>
<text x="119.9" y="165.3" transform="rotate(-90 119.9 165.3)">16</text>
<text x="121.4" y="165.3" transform="rotate(-90 121.4 165.3)">53</text>
<text x="141.2" y="165.3" transform="rotate(-90 141.2 165.3)">10</text>
<text x="145.8" y="165.3" transform="rotate(-90 145.8 165.3)">10</text>
<text x="159.5" y="165.3" transform="rotate(-90 159.5 165.3)">10</text>
<text x="162.5" y="165.3" transform="rotate(-90 162.5 165.3)">16</text>
</g>
<g font-size="1.1">
<text x="43.8" y="41.4">IDE_RST</text>
<text x="63.7" y="40.6">GND</text>
<text x="45.2" y="42.9">IDED7</text>
<text x="45.2" y="44.4">IDED6</text>
<text x="45.2" y="45.9">IDED5</text>
<text x="45.2" y="47.5">IDED4</text>
<text x="63.7" y="42.1">IDED8</text>
<text x="63.7" y="43.6">IDED9</text>
<text x="63.7" y="45.2">IDED10</text>
<text x="63.7" y="46.7">IDED11</text>
<text x="45.2" y="49">IDED3</text>
<text x="45.2" y="50.5">IDED2</text>
<text x="45.2" y="52">IDED1</text>
<text x="45.2" y="53.6">IDED0</text>
<text x="63.7" y="48.2">IDED12</text>
<text x="63.7" y="49.7">IDED13</text>
<text x="63.7" y="51.3">IDED14</text>
<text x="63.7" y="52.8">IDED15</text>
<text x="75.9" y="52.8">+5V</text>
<text x="44.9" y="58.1">IDE_W</text>
<text x="45.2" y="59.6">IDE_R</text>
<text x="46" y="55.1">GND</text>
<text x="63.7" y="55.8">GND</text>
<text x="63.7" y="57.4">GND</text>
<text x="63.7" y="58.9">GND</text>
<text x="28.7" y="65">GND</text>
<text x="28.7" y="60.4">+5V</text>
<text x="40.2" y="61.2">IDE_WAIT</text>
<text x="41" y="64.2">IDE_IRQ</text>
<text x="44.7" y="65.7">IDE_A1</text>
<text x="63.7" y="60.4">GND</text>
<text x="63.7" y="61.9">GND</text>
<text x="43.8" y="70.3">IDE_ACT</text>
<text x="43.9" y="68.8">IDE_CS0</text>
<text x="44.7" y="67.3">IDE_A0</text>
<text x="63.7" y="69.6">GND</text>
<text x="63.7" y="66.5">IDE_A2</text>
<text x="63.7" y="68">IDE_CS1</text>
<text x="187.1" y="69.6">D0</text>
<text x="187.1" y="71.1">D1</text>
<text x="187.1" y="72.6">D2</text>
<text x="187.1" y="74.1">D3</text>
<text x="187.1" y="75.6">D4</text>
<text x="187.1" y="77.2">D5</text>
<text x="188.2" y="76.4">D14</text>
<text x="188.2" y="73.4">D15</text>
<text x="188.8" y="74.9">D0</text>
<text x="188.8" y="77.9">D1</text>
<text x="208.4" y="72.6">IDED7</text>
<text x="208.4" y="75.6">IDED6</text>
<text x="208.4" y="74.1">IDED8</text>
<text x="208.4" y="77.2">IDED9</text>
<text x="187.1" y="78.7">D6</text>
<text x="187.1" y="80.2">D7</text>
<text x="188.2" y="82.5">D12</text>
<text x="188.2" y="79.5">D13</text>
<text x="188.8" y="81">D2</text>
<text x="188.8" y="84">D3</text>
<text x="208.4" y="78.7">IDED5</text>
<text x="208.4" y="81.7">IDED4</text>
<text x="208.4" y="80.2">IDED10</text>
<text x="208.4" y="83.2">IDED11</text>
<text x="162.8" y="93.1">ROM_B0</text>
<text x="162.8" y="94.7">ROM_B1</text>
<text x="188.3" y="94.7">D11</text>
<text x="208.4" y="93.9">IDED3</text>
<text x="208.4" y="95.4">IDED12</text>
<text x="160.5" y="100.5" transform="rotate(-90 160.5 100.5)">+5V</text>
<text x="162.3" y="100.8">ROM_WE</text>
<text x="162.6" y="99.2">ROM_OE</text>
<text x="164.9" y="97.7">GND</text>
<text x="188.2" y="97.7">D10</text>
<text x="188.8" y="96.2">D4</text>
<text x="188.8" y="99.2">D5</text>
<text x="188.8" y="100.8">D9</text>
<text x="208.4" y="96.9">IDED2</text>
<text x="208.4" y="100">IDED1</text>
<text x="208.4" y="98.5">IDED13</text>
<text x="208.4" y="101.5">IDED14</text>
<text x="153.6" y="103">AS_CPU</text>
<text x="167.3" y="106.8">ROM_B2</text>
<text x="188.8" y="102.3">D6</text>
<text x="188.8" y="105.3">D7</text>
<text x="188.8" y="103.8">D8</text>
<text x="208.4" y="103">IDED0</text>
<text x="208.4" y="104.6">IDED15</text>
<text x="121.6" y="109.1">AS_SOCKET</text>
<text x="167.3" y="108.4">ROM_B3</text>
<text x="182.5" y="109.9">C_IDE_R</text>
<text x="186.4" y="119">RESET</text>
<text x="208.4" y="118.3">IDE_RST</text>
<text x="208.4" y="119.8">IDE_W</text>
<text x="185" y="123.6">C_IDE_A1</text>
<text x="185" y="125.1">C_IDE_A2</text>
<text x="185.2" y="120.6">C_IDE_W</text>
<text x="185.5" y="122.1">C_IDE_R</text>
<text x="208.4" y="121.3">IDE_R</text>
<text x="208.4" y="124.4">IDE_A2</text>
<text x="208.4" y="122.9">IDE_A1</text>
<text x="208.4" y="125.9">IDE_A0</text>
<text x="160.5" y="129.4" transform="rotate(-90 160.5 129.4)">+5V</text>
<text x="184.1" y="128.2">C_IDE_CS1</text>
<text x="184.1" y="129.7">C_IDE_CS0</text>
<text x="185" y="126.7">C_IDE_A0</text>
<text x="208.4" y="127.4">IDE_CS1</text>
<text x="208.4" y="128.9">IDE_CS0</text>
<text x="187.7" y="134.3">GND</text>
<text x="188.2" y="132.8">+5V</text>
<text x="118.2" y="159.4" transform="rotate(-90 118.2 159.4)">VCC</text>
<text x="122.8" y="159.4" transform="rotate(-90 122.8 159.4)">VCC</text>
<text x="142.6" y="159.4" transform="rotate(-90 142.6 159.4)">VCC</text>
<text x="147.2" y="159.4" transform="rotate(-90 147.2 159.4)">VCC</text>
<text x="160.9" y="159.4" transform="rotate(-90 160.9 159.4)">VCC</text>
<text x="118.2" y="164.4" transform="rotate(-90 118.2 164.4)">GND</text>
<text x="122.8" y="164.4" transform="rotate(-90 122.8 164.4)">GND</text>
<text x="142.6" y="164.4" transform="rotate(-90 142.6 164.4)">GND</text>
<text x="147.2" y="164.4" transform="rotate(-90 147.2 164.4)">GND</text>
<text x="160.9" y="164.4" transform="rotate(-90 160.9 164.4)">GND</text>
</g>
<g font-size=".8">
<text x="163.7" y="159.4" transform="rotate(-90 163.7 159.4)">VCC</text>
<text x="163.7" y="164" transform="rotate(-90 163.7 164)">GND</text>
</g>
</svg>
